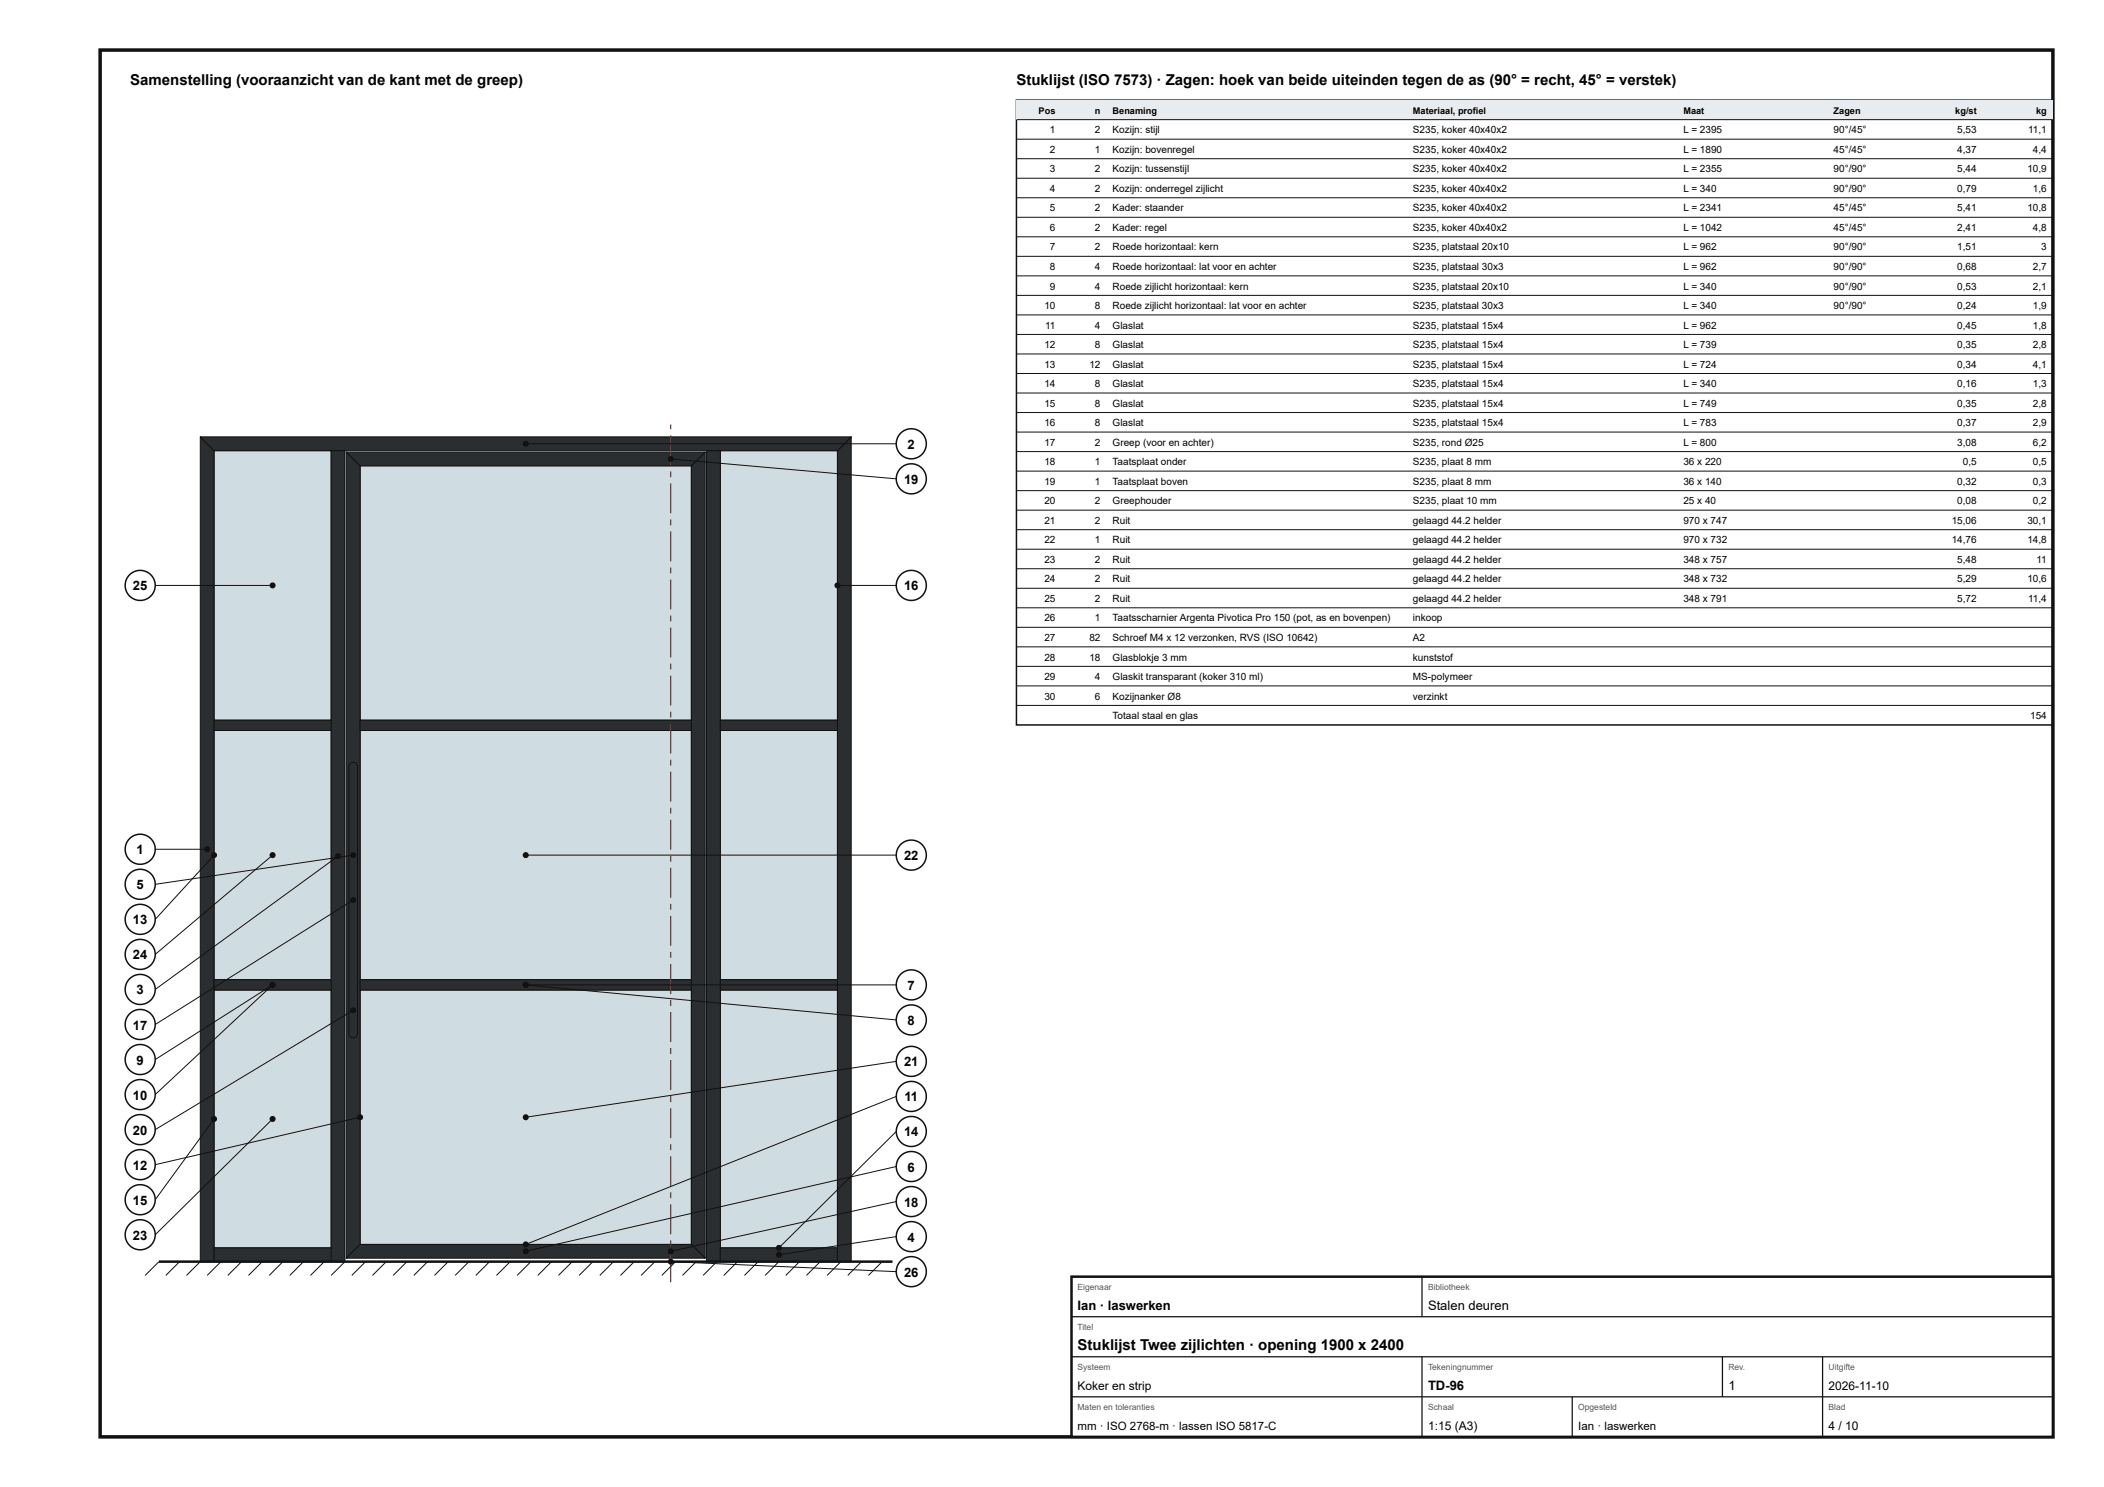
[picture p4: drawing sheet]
<svg xmlns="http://www.w3.org/2000/svg" width="420mm" height="297mm" viewBox="0 0 420 297" stroke-linecap="round" stroke-linejoin="round" font-family="sans-serif">
<path d="M20 10h390v277h-390z" fill="none" stroke="#111" stroke-width=".7" stroke-linecap="butt"/>
<path d="M71.9 197.7h66.2v50.9h-66.2z" fill="#cfdde3"/>
<path d="M71.9 197.7h66.2v50.9h-66.2z" fill="none" stroke="#111" stroke-width=".2"/>
<path d="M71.9 145.9h66.2v49.8h-66.2z" fill="#cfdde3"/>
<path d="M71.9 145.9h66.2v49.8h-66.2z" fill="none" stroke="#111" stroke-width=".2"/>
<path d="M71.9 93h66.2v50.8h-66.2z" fill="#cfdde3"/>
<path d="M71.9 93h66.2v50.8h-66.2z" fill="none" stroke="#111" stroke-width=".2"/>
<path d="M42.7 197.7h23.4v51.5h-23.4z" fill="#cfdde3"/>
<path d="M42.7 197.7h23.4v51.5h-23.4z" fill="none" stroke="#111" stroke-width=".2"/>
<path d="M42.7 145.9h23.4v49.8h-23.4z" fill="#cfdde3"/>
<path d="M42.7 145.9h23.4v49.8h-23.4z" fill="none" stroke="#111" stroke-width=".2"/>
<path d="M42.7 90h23.4v53.8h-23.4z" fill="#cfdde3"/>
<path d="M42.7 90h23.4v53.8h-23.4z" fill="none" stroke="#111" stroke-width=".2"/>
<path d="M143.9 197.7h23.3v51.5h-23.3z" fill="#cfdde3"/>
<path d="M143.9 197.7h23.3v51.5h-23.3z" fill="none" stroke="#111" stroke-width=".2"/>
<path d="M143.9 145.9h23.3v49.8h-23.3z" fill="#cfdde3"/>
<path d="M143.9 145.9h23.3v49.8h-23.3z" fill="none" stroke="#111" stroke-width=".2"/>
<path d="M143.9 90h23.3v53.8h-23.3z" fill="#cfdde3"/>
<path d="M143.9 90h23.3v53.8h-23.3z" fill="none" stroke="#111" stroke-width=".2"/>
<path d="M40 87.3l2.7 2.7v162h-2.7z" fill="#2b2e31"/>
<path d="M40 87.3l2.7 2.7v162h-2.7z" fill="none" stroke="#111" stroke-width=".2"/>
<path d="M170 87.3v164.7h-2.8v-162z" fill="#2b2e31"/>
<path d="M170 87.3v164.7h-2.8v-162z" fill="none" stroke="#111" stroke-width=".2"/>
<path d="M40 87.3h130l-2.8 2.7h-124.5z" fill="#2b2e31"/>
<path d="M40 87.3h130l-2.8 2.7h-124.5z" fill="none" stroke="#111" stroke-width=".2"/>
<path d="M66.1 90h2.8v162h-2.8z" fill="#2b2e31"/>
<path d="M66.1 90h2.8v162h-2.8z" fill="none" stroke="#111" stroke-width=".2"/>
<path d="M42.7 249.2h23.4v2.8h-23.4z" fill="#2b2e31"/>
<path d="M42.7 249.2h23.4v2.8h-23.4z" fill="none" stroke="#111" stroke-width=".2"/>
<path d="M141.1 90h2.8v162h-2.8z" fill="#2b2e31"/>
<path d="M141.1 90h2.8v162h-2.8z" fill="none" stroke="#111" stroke-width=".2"/>
<path d="M143.9 249.2h23.3v2.8h-23.3z" fill="#2b2e31"/>
<path d="M143.9 249.2h23.3v2.8h-23.3z" fill="none" stroke="#111" stroke-width=".2"/>
<path d="M69.2 90.3l2.7 2.7v155.6l-2.7 2.7z" fill="#2b2e31"/>
<path d="M69.2 90.3l2.7 2.7v155.6l-2.7 2.7z" fill="none" stroke="#111" stroke-width=".2"/>
<path d="M138.1 93l2.7-2.7v161l-2.7-2.7z" fill="#2b2e31"/>
<path d="M138.1 93l2.7-2.7v161l-2.7-2.7z" fill="none" stroke="#111" stroke-width=".2"/>
<path d="M69.2 251.3l2.7-2.7h66.2l2.7 2.7z" fill="#2b2e31"/>
<path d="M69.2 251.3l2.7-2.7h66.2l2.7 2.7z" fill="none" stroke="#111" stroke-width=".2"/>
<path d="M69.2 90.3h71.6l-2.7 2.7h-66.2z" fill="#2b2e31"/>
<path d="M69.2 90.3h71.6l-2.7 2.7h-66.2z" fill="none" stroke="#111" stroke-width=".2"/>
<path d="M71.9 195.7h66.2v2h-66.2z" fill="#2b2e31"/>
<path d="M71.9 195.7h66.2v2h-66.2z" fill="none" stroke="#111" stroke-width=".2"/>
<path d="M71.9 143.8h66.2v2.1h-66.2z" fill="#2b2e31"/>
<path d="M71.9 143.8h66.2v2.1h-66.2z" fill="none" stroke="#111" stroke-width=".2"/>
<path d="M42.7 195.7h23.4v2h-23.4z" fill="#2b2e31"/>
<path d="M42.7 195.7h23.4v2h-23.4z" fill="none" stroke="#111" stroke-width=".2"/>
<path d="M42.7 143.8h23.4v2.1h-23.4z" fill="#2b2e31"/>
<path d="M42.7 143.8h23.4v2.1h-23.4z" fill="none" stroke="#111" stroke-width=".2"/>
<path d="M143.9 195.7h23.3v2h-23.3z" fill="#2b2e31"/>
<path d="M143.9 195.7h23.3v2h-23.3z" fill="none" stroke="#111" stroke-width=".2"/>
<path d="M143.9 143.8h23.3v2.1h-23.3z" fill="#2b2e31"/>
<path d="M143.9 143.8h23.3v2.1h-23.3z" fill="none" stroke="#111" stroke-width=".2"/>
<path d="M133.9 250.1h.2v6h-.2zM133.9 247.7h.2v1.2h-.2zM133.9 240.5h.2v6h-.2zM133.9 238.1h.2v1.2h-.2zM133.9 230.9h.2v6h-.2zM133.9 228.5h.2v1.2h-.2zM133.9 221.3h.2v6h-.2zM133.9 218.9h.2v1.2h-.2zM133.9 211.7h.2v6h-.2zM133.9 209.3h.2v1.2h-.2zM133.9 202.1h.2v6h-.2zM133.9 199.7h.2v1.2h-.2zM133.9 192.5h.2v6h-.2zM133.9 190.1h.2v1.2h-.2zM133.9 182.9h.2v6h-.2zM133.9 180.5h.2v1.2h-.2zM133.9 173.3h.2v6h-.2zM133.9 170.9h.2v1.2h-.2zM133.9 163.7h.2v6h-.2zM133.9 161.3h.2v1.2h-.2zM133.9 154.1h.2v6h-.2zM133.9 151.7h.2v1.2h-.2zM133.9 144.5h.2v6h-.2zM133.9 142.1h.2v1.2h-.2zM133.9 134.9h.2v6h-.2zM133.9 132.5h.2v1.2h-.2zM133.9 125.3h.2v6h-.2zM133.9 122.9h.2v1.2h-.2zM133.9 115.7h.2v6h-.2zM133.9 113.3h.2v1.2h-.2zM133.9 106.1h.2v6h-.2zM133.9 103.7h.2v1.2h-.2zM133.9 96.5h.2v6h-.2zM133.9 94.1h.2v1.2h-.2zM133.9 86.9h.2v6h-.2zM133.9 84.8h.2v.9h-.2z" fill="#b00"/>
<path d="M69.9 152.5a.87 .87 0 0 1 1-.2 .87 .87 0 0 1 .5 .8v53.4a.86 .86 0 0 1-.9 .8 .86 .86 0 0 1-.8-.8v-53.4z" fill="#2b2e31"/>
<g fill="none" stroke="#111" stroke-width=".2">
<path d="M69.9 152.5a.87 .87 0 0 1 1-.2 .87 .87 0 0 1 .5 .8v53.4a.86 .86 0 0 1-.9 .8 .86 .86 0 0 1-.8-.8v-53.4zM31.7 252l-2.7 2.7M35.9 252l-2.8 2.7M40 252l-2.8 2.7M44.1 252l-2.7 2.7M48.2 252l-2.7 2.7M52.4 252l-2.8 2.7M56.5 252l-2.7 2.7M60.6 252l-2.7 2.7M64.8 252l-2.8 2.7M68.9 252l-2.8 2.7M73 252l-2.7 2.7"/>
<path d="M77.1 252l-2.7 2.7M81.3 252l-2.8 2.7M85.4 252l-2.8 2.7M89.5 252l-2.7 2.7M93.6 252l-2.7 2.7M97.8 252l-2.8 2.7M101.9 252l-2.8 2.7M106 252l-2.7 2.7M110.2 252l-2.8 2.7M114.3 252l-2.8 2.7M118.4 252l-2.7 2.7M122.5 252l-2.7 2.7"/>
<path d="M126.7 252l-2.8 2.7M130.8 252l-2.8 2.7M134.9 252l-2.7 2.7M139 252l-2.7 2.7M143.2 252l-2.8 2.7M147.3 252l-2.8 2.7M151.4 252l-2.7 2.7M155.6 252l-2.8 2.7M159.7 252l-2.8 2.7M163.8 252l-2.7 2.7M167.9 252l-2.7 2.7M172.1 252l-2.8 2.7"/>
<path d="M176.2 252l-2.8 2.7"/>
</g>
<path d="M31.7 252h146.5" fill="none" stroke="#111" stroke-width=".5"/>
<circle cx="54.4" cy="116.9" r=".6" fill="#111"/>
<path d="M31 116.9h23.4" fill="none" stroke="#111" stroke-width=".2"/>
<circle cx="28" cy="116.9" r="3" fill="#fff"/>
<circle cx="28" cy="116.9" r="3" fill="none" stroke="#111" stroke-width=".3"/>
<circle cx="41.4" cy="169.6" r=".6" fill="#111"/>
<path d="M31 169.6h10.4" fill="none" stroke="#111" stroke-width=".2"/>
<circle cx="28" cy="169.6" r="3" fill="#fff"/>
<circle cx="28" cy="169.6" r="3" fill="none" stroke="#111" stroke-width=".3"/>
<circle cx="70.5" cy="170.8" r=".6" fill="#111"/>
<path d="M70.5 170.8l-39.5 5.8" fill="none" stroke="#111" stroke-width=".2"/>
<circle cx="28" cy="176.6" r="3" fill="#fff"/>
<circle cx="28" cy="176.6" r="3" fill="none" stroke="#111" stroke-width=".3"/>
<circle cx="42.7" cy="170.8" r=".6" fill="#111"/>
<path d="M42.8 170.8l-11.8 12.8" fill="none" stroke="#111" stroke-width=".2"/>
<circle cx="28" cy="183.6" r="3" fill="#fff"/>
<circle cx="28" cy="183.6" r="3" fill="none" stroke="#111" stroke-width=".3"/>
<circle cx="54.4" cy="170.8" r=".6" fill="#111"/>
<path d="M54.4 170.8l-23.4 19.8" fill="none" stroke="#111" stroke-width=".2"/>
<circle cx="28" cy="190.6" r="3" fill="#fff"/>
<circle cx="28" cy="190.6" r="3" fill="none" stroke="#111" stroke-width=".3"/>
<circle cx="67.5" cy="171" r=".6" fill="#111"/>
<path d="M67.5 171l-36.5 26.6" fill="none" stroke="#111" stroke-width=".2"/>
<circle cx="28" cy="197.6" r="3" fill="#fff"/>
<circle cx="28" cy="197.6" r="3" fill="none" stroke="#111" stroke-width=".3"/>
<circle cx="70.5" cy="179.8" r=".6" fill="#111"/>
<path d="M70.5 179.8l-39.5 24.8" fill="none" stroke="#111" stroke-width=".2"/>
<circle cx="28" cy="204.6" r="3" fill="#fff"/>
<circle cx="28" cy="204.6" r="3" fill="none" stroke="#111" stroke-width=".3"/>
<circle cx="54.4" cy="196.7" r=".6" fill="#111"/>
<path d="M54.4 196.7l-23.4 14.9" fill="none" stroke="#111" stroke-width=".2"/>
<circle cx="28" cy="211.6" r="3" fill="#fff"/>
<circle cx="28" cy="211.6" r="3" fill="none" stroke="#111" stroke-width=".3"/>
<circle cx="54.4" cy="196.7" r=".6" fill="#111"/>
<path d="M54.4 196.7l-23.4 21.9" fill="none" stroke="#111" stroke-width=".2"/>
<circle cx="28" cy="218.6" r="3" fill="#fff"/>
<circle cx="28" cy="218.6" r="3" fill="none" stroke="#111" stroke-width=".3"/>
<circle cx="70.5" cy="201.8" r=".6" fill="#111"/>
<path d="M70.5 201.8l-39.5 23.8" fill="none" stroke="#111" stroke-width=".2"/>
<circle cx="28" cy="225.6" r="3" fill="#fff"/>
<circle cx="28" cy="225.6" r="3" fill="none" stroke="#111" stroke-width=".3"/>
<circle cx="71.9" cy="223.2" r=".6" fill="#111"/>
<path d="M71.9 223.2l-40.9 9.4" fill="none" stroke="#111" stroke-width=".2"/>
<circle cx="28" cy="232.6" r="3" fill="#fff"/>
<circle cx="28" cy="232.6" r="3" fill="none" stroke="#111" stroke-width=".3"/>
<circle cx="42.7" cy="223.5" r=".6" fill="#111"/>
<path d="M42.8 223.5l-11.8 16.1" fill="none" stroke="#111" stroke-width=".2"/>
<circle cx="28" cy="239.6" r="3" fill="#fff"/>
<circle cx="28" cy="239.6" r="3" fill="none" stroke="#111" stroke-width=".3"/>
<circle cx="54.4" cy="223.5" r=".6" fill="#111"/>
<path d="M54.4 223.5l-23.4 23.1" fill="none" stroke="#111" stroke-width=".2"/>
<circle cx="28" cy="246.6" r="3" fill="#fff"/>
<circle cx="28" cy="246.6" r="3" fill="none" stroke="#111" stroke-width=".3"/>
<circle cx="105" cy="88.6" r=".6" fill="#111"/>
<path d="M105 88.6h74" fill="none" stroke="#111" stroke-width=".2"/>
<circle cx="182" cy="88.6" r="3" fill="#fff"/>
<circle cx="182" cy="88.6" r="3" fill="none" stroke="#111" stroke-width=".3"/>
<circle cx="134" cy="91.7" r=".6" fill="#111"/>
<path d="M134 91.7l45 3.9" fill="none" stroke="#111" stroke-width=".2"/>
<circle cx="182" cy="95.6" r="3" fill="#fff"/>
<circle cx="182" cy="95.6" r="3" fill="none" stroke="#111" stroke-width=".3"/>
<circle cx="167.2" cy="116.9" r=".6" fill="#111"/>
<path d="M167.2 116.9h11.8" fill="none" stroke="#111" stroke-width=".2"/>
<circle cx="182" cy="116.9" r="3" fill="#fff"/>
<circle cx="182" cy="116.9" r="3" fill="none" stroke="#111" stroke-width=".3"/>
<circle cx="105" cy="170.8" r=".6" fill="#111"/>
<path d="M105 170.8h74" fill="none" stroke="#111" stroke-width=".2"/>
<circle cx="182" cy="170.8" r="3" fill="#fff"/>
<circle cx="182" cy="170.8" r="3" fill="none" stroke="#111" stroke-width=".3"/>
<circle cx="105" cy="196.7" r=".6" fill="#111"/>
<path d="M105 196.7h74" fill="none" stroke="#111" stroke-width=".2"/>
<circle cx="182" cy="196.7" r="3" fill="#fff"/>
<circle cx="182" cy="196.7" r="3" fill="none" stroke="#111" stroke-width=".3"/>
<circle cx="105" cy="196.7" r=".6" fill="#111"/>
<path d="M105 196.7l74 7" fill="none" stroke="#111" stroke-width=".2"/>
<circle cx="182" cy="203.7" r="3" fill="#fff"/>
<circle cx="182" cy="203.7" r="3" fill="none" stroke="#111" stroke-width=".3"/>
<circle cx="105" cy="223.2" r=".6" fill="#111"/>
<path d="M179 212l-74 11.2" fill="none" stroke="#111" stroke-width=".2"/>
<circle cx="182" cy="212" r="3" fill="#fff"/>
<circle cx="182" cy="212" r="3" fill="none" stroke="#111" stroke-width=".3"/>
<circle cx="105" cy="248.6" r=".6" fill="#111"/>
<path d="M179 219l-74 29.6" fill="none" stroke="#111" stroke-width=".2"/>
<circle cx="182" cy="219" r="3" fill="#fff"/>
<circle cx="182" cy="219" r="3" fill="none" stroke="#111" stroke-width=".3"/>
<circle cx="155.6" cy="249.2" r=".6" fill="#111"/>
<path d="M179 226l-23.4 23.2" fill="none" stroke="#111" stroke-width=".2"/>
<circle cx="182" cy="226" r="3" fill="#fff"/>
<circle cx="182" cy="226" r="3" fill="none" stroke="#111" stroke-width=".3"/>
<circle cx="105" cy="249.9" r=".6" fill="#111"/>
<path d="M179 233l-74 16.9" fill="none" stroke="#111" stroke-width=".2"/>
<circle cx="182" cy="233" r="3" fill="#fff"/>
<circle cx="182" cy="233" r="3" fill="none" stroke="#111" stroke-width=".3"/>
<circle cx="134" cy="249.9" r=".6" fill="#111"/>
<path d="M179 240l-45 9.9" fill="none" stroke="#111" stroke-width=".2"/>
<circle cx="182" cy="240" r="3" fill="#fff"/>
<circle cx="182" cy="240" r="3" fill="none" stroke="#111" stroke-width=".3"/>
<circle cx="155.6" cy="250.6" r=".6" fill="#111"/>
<path d="M179 247l-23.4 3.6" fill="none" stroke="#111" stroke-width=".2"/>
<circle cx="182" cy="247" r="3" fill="#fff"/>
<circle cx="182" cy="247" r="3" fill="none" stroke="#111" stroke-width=".3"/>
<circle cx="134" cy="252" r=".6" fill="#111"/>
<path d="M134 252l45 2" fill="none" stroke="#111" stroke-width=".2"/>
<circle cx="182" cy="254" r="3" fill="#fff"/>
<g fill="none" stroke="#111" stroke-width=".3">
<path d="M203 20h207v124.8h-207z"/>
<circle cx="182" cy="254" r="3"/>
</g>
<path d="M203 20h207v3.9h-207z" fill="#e9ecee"/>
<g fill="none" stroke="#111" stroke-width=".2">
<path d="M203 23.9h207M203 27.8h207M203 31.7h207M203 35.6h207M203 39.5h207M203 43.4h207M203 47.3h207M203 51.2h207M203 55.1h207M203 59h207M203 62.9h207M203 66.8h207"/>
<path d="M203 70.7h207M203 74.6h207M203 78.5h207M203 82.4h207M203 86.3h207M203 90.2h207M203 94.1h207M203 98h207M203 101.9h207M203 105.8h207M203 109.7h207M203 113.6h207"/>
<path d="M203 117.5h207M203 121.4h207M203 125.3h207M203 129.2h207M203 133.1h207M203 137h207M203 140.9h207"/>
</g>
<path d="M214 255h196v32h-196z" fill="#fff"/>
<path d="M214 255h196v32h-196z" fill="none" stroke="#111" stroke-width=".5"/>
<path d="M284 255v8M214 263h196M214 271h196M214 279h196M284 271v16M314 279v8M344 271v8M364 271v16" fill="none" stroke="#111" stroke-width=".25"/>
<g font-size="3">
<text x="26" y="17">Samenstelling (vooraanzicht van de kant met de greep)</text>
<text x="203" y="17">Stuklijst (ISO 7573) · Zagen: hoek van beide uiteinden tegen de as (90° = recht, 45° = verstek)</text>
<text x="215.2" y="269.6">Stuklijst Twee zijlichten · opening 1900 x 2400</text>
</g>
<g font-size="2.6">
<text x="181.3" y="89.6">2</text>
<text x="180.5" y="96.6">19</text>
<text x="26.5" y="117.9">25</text>
<text x="180.5" y="117.9">16</text>
<text x="27.3" y="170.6">1</text>
<text x="180.5" y="171.8">22</text>
<text x="27.3" y="177.6">5</text>
<text x="26.5" y="184.6">13</text>
<text x="26.5" y="191.6">24</text>
<text x="181.3" y="197.7">7</text>
<text x="27.3" y="198.6">3</text>
<text x="26.5" y="205.6">17</text>
<text x="181.3" y="204.7">8</text>
<text x="27.3" y="212.6">9</text>
<text x="180.5" y="213">21</text>
<text x="26.5" y="219.6">10</text>
<text x="180.6" y="220">11</text>
<text x="26.5" y="226.6">20</text>
<text x="180.5" y="227">14</text>
<text x="26.5" y="233.6">12</text>
<text x="181.3" y="234">6</text>
<text x="26.5" y="240.6">15</text>
<text x="180.5" y="241">18</text>
<text x="26.5" y="247.6">23</text>
<text x="181.3" y="248">4</text>
<text x="180.5" y="255">26</text>
<text x="215.2" y="261.6">Ian · laswerken</text>
<text x="285.2" y="261.6">Stalen deuren</text>
<text x="285.2" y="277.6">TD-96</text>
<text x="345.2" y="277.6">1</text>
</g>
<g font-size="2.4">
<text x="215.2" y="277.6">Koker en strip</text>
<text x="365.2" y="277.6">2026-11-10</text>
<text x="285.2" y="285.6">1:15 (A3)</text>
<text x="365.2" y="285.6">4 / 10</text>
</g>
<g font-size="2.3">
<text x="215.2" y="285.6">mm · ISO 2768-m · lassen ISO 5817-C</text>
<text x="315.2" y="285.6">Ian · laswerken</text>
</g>
<g font-size="2">
<text x="209.7" y="26.6">1</text>
<text x="218.7" y="26.6">2</text>
<text x="222.2" y="26.6">Kozijn: stijl</text>
<text x="282.2" y="26.6">S235, koker 40x40x2</text>
<text x="336.2" y="26.6">L = 2395</text>
<text x="366.2" y="26.6">90°/45°</text>
<text x="390.9" y="26.6">5,53</text>
<text x="405.1" y="26.6">11,1</text>
<text x="209.7" y="30.5">2</text>
<text x="209.7" y="34.4">3</text>
<text x="218.7" y="30.5">1</text>
<text x="218.7" y="34.4">2</text>
<text x="222.2" y="30.5">Kozijn: bovenregel</text>
<text x="222.2" y="34.4">Kozijn: tussenstijl</text>
<text x="282.2" y="30.5">S235, koker 40x40x2</text>
<text x="282.2" y="34.4">S235, koker 40x40x2</text>
<text x="336.2" y="30.5">L = 1890</text>
<text x="336.2" y="34.4">L = 2355</text>
<text x="366.2" y="30.5">45°/45°</text>
<text x="366.2" y="34.4">90°/90°</text>
<text x="390.9" y="30.5">4,37</text>
<text x="390.9" y="34.4">5,44</text>
<text x="404.9" y="34.4">10,9</text>
<text x="406" y="30.5">4,4</text>
<text x="209.7" y="38.3">4</text>
<text x="218.7" y="38.3">2</text>
<text x="222.2" y="38.3">Kozijn: onderregel zijlicht</text>
<text x="282.2" y="38.3">S235, koker 40x40x2</text>
<text x="336.2" y="38.3">L = 340</text>
<text x="366.2" y="38.3">90°/90°</text>
<text x="390.9" y="38.3">0,79</text>
<text x="406" y="38.3">1,6</text>
<text x="209.7" y="42.2">5</text>
<text x="209.7" y="46.1">6</text>
<text x="218.7" y="42.2">2</text>
<text x="218.7" y="46.1">2</text>
<text x="222.2" y="42.2">Kader: staander</text>
<text x="222.2" y="46.1">Kader: regel</text>
<text x="282.2" y="42.2">S235, koker 40x40x2</text>
<text x="282.2" y="46.1">S235, koker 40x40x2</text>
<text x="336.2" y="42.2">L = 2341</text>
<text x="336.2" y="46.1">L = 1042</text>
<text x="366.2" y="42.2">45°/45°</text>
<text x="366.2" y="46.1">45°/45°</text>
<text x="390.9" y="42.2">5,41</text>
<text x="390.9" y="46.1">2,41</text>
<text x="404.9" y="42.2">10,8</text>
<text x="406" y="46.1">4,8</text>
<text x="209.7" y="50">7</text>
<text x="209.7" y="53.9">8</text>
<text x="218.7" y="50">2</text>
<text x="218.7" y="53.9">4</text>
<text x="222.2" y="50">Roede horizontaal: kern</text>
<text x="222.2" y="53.9">Roede horizontaal: lat voor en achter</text>
<text x="282.2" y="50">S235, platstaal 20x10</text>
<text x="282.2" y="53.9">S235, platstaal 30x3</text>
<text x="336.2" y="50">L = 962</text>
<text x="336.2" y="53.9">L = 962</text>
<text x="366.2" y="50">90°/90°</text>
<text x="366.2" y="53.9">90°/90°</text>
<text x="390.9" y="50">1,51</text>
<text x="390.9" y="53.9">0,68</text>
<text x="406" y="53.9">2,7</text>
<text x="407.7" y="50">3</text>
<text x="209.7" y="57.8">9</text>
<text x="218.7" y="57.8">4</text>
<text x="222.2" y="57.8">Roede zijlicht horizontaal: kern</text>
<text x="282.2" y="57.8">S235, platstaal 20x10</text>
<text x="336.2" y="57.8">L = 340</text>
<text x="366.2" y="57.8">90°/90°</text>
<text x="390.9" y="57.8">0,53</text>
<text x="406" y="57.8">2,1</text>
<text x="208.6" y="61.7">10</text>
<text x="208.7" y="65.6">11</text>
<text x="218.7" y="61.7">8</text>
<text x="218.7" y="65.6">4</text>
<text x="222.2" y="61.7">Roede zijlicht horizontaal: lat voor en achter</text>
<text x="222.2" y="65.6">Glaslat</text>
<text x="282.2" y="61.7">S235, platstaal 30x3</text>
<text x="282.2" y="65.6">S235, platstaal 15x4</text>
<text x="336.2" y="61.7">L = 340</text>
<text x="336.2" y="65.6">L = 962</text>
<text x="366.2" y="61.7">90°/90°</text>
<text x="390.9" y="61.7">0,24</text>
<text x="390.9" y="65.6">0,45</text>
<text x="406" y="61.7">1,9</text>
<text x="406" y="65.6">1,8</text>
<text x="208.6" y="69.5">12</text>
<text x="218.7" y="69.5">8</text>
<text x="222.2" y="69.5">Glaslat</text>
<text x="282.2" y="69.5">S235, platstaal 15x4</text>
<text x="336.2" y="69.5">L = 739</text>
<text x="390.9" y="69.5">0,35</text>
<text x="406" y="69.5">2,8</text>
<text x="208.6" y="73.4">13</text>
<text x="208.6" y="77.3">14</text>
<text x="217.6" y="73.4">12</text>
<text x="218.7" y="77.3">8</text>
<text x="222.2" y="73.4">Glaslat</text>
<text x="222.2" y="77.3">Glaslat</text>
<text x="282.2" y="73.4">S235, platstaal 15x4</text>
<text x="282.2" y="77.3">S235, platstaal 15x4</text>
<text x="336.2" y="73.4">L = 724</text>
<text x="336.2" y="77.3">L = 340</text>
<text x="390.9" y="73.4">0,34</text>
<text x="390.9" y="77.3">0,16</text>
<text x="406" y="73.4">4,1</text>
<text x="406" y="77.3">1,3</text>
<text x="208.6" y="81.2">15</text>
<text x="218.7" y="81.2">8</text>
<text x="222.2" y="81.2">Glaslat</text>
<text x="282.2" y="81.2">S235, platstaal 15x4</text>
<text x="336.2" y="81.2">L = 749</text>
<text x="390.9" y="81.2">0,35</text>
<text x="406" y="81.2">2,8</text>
<text x="208.6" y="85.1">16</text>
<text x="208.6" y="89">17</text>
<text x="218.7" y="85.1">8</text>
<text x="218.7" y="89">2</text>
<text x="222.2" y="85.1">Glaslat</text>
<text x="222.2" y="89">Greep (voor en achter)</text>
<text x="282.2" y="85.1">S235, platstaal 15x4</text>
<text x="282.2" y="89">S235, rond Ø25</text>
<text x="336.2" y="85.1">L = 783</text>
<text x="336.2" y="89">L = 800</text>
<text x="390.9" y="85.1">0,37</text>
<text x="390.9" y="89">3,08</text>
<text x="406" y="85.1">2,9</text>
<text x="406" y="89">6,2</text>
<text x="208.6" y="92.9">18</text>
<text x="218.7" y="92.9">1</text>
<text x="222.2" y="92.9">Taatsplaat onder</text>
<text x="282.2" y="92.9">S235, plaat 8 mm</text>
<text x="336.2" y="92.9">36 x 220</text>
<text x="392" y="92.9">0,5</text>
<text x="406" y="92.9">0,5</text>
<text x="208.6" y="96.8">19</text>
<text x="208.6" y="100.7">20</text>
<text x="218.7" y="96.8">1</text>
<text x="218.7" y="100.7">2</text>
<text x="222.2" y="96.8">Taatsplaat boven</text>
<text x="222.2" y="100.7">Greephouder</text>
<text x="282.2" y="96.8">S235, plaat 8 mm</text>
<text x="282.2" y="100.7">S235, plaat 10 mm</text>
<text x="336.2" y="96.8">36 x 140</text>
<text x="336.2" y="100.7">25 x 40</text>
<text x="390.9" y="96.8">0,32</text>
<text x="390.9" y="100.7">0,08</text>
<text x="406" y="96.8">0,3</text>
<text x="406" y="100.7">0,2</text>
<text x="208.6" y="104.6">21</text>
<text x="218.7" y="104.6">2</text>
<text x="222.2" y="104.6">Ruit</text>
<text x="282.2" y="104.6">gelaagd 44.2 helder</text>
<text x="336.2" y="104.6">970 x 747</text>
<text x="389.8" y="104.6">15,06</text>
<text x="404.9" y="104.6">30,1</text>
<text x="208.6" y="108.5">22</text>
<text x="208.6" y="112.4">23</text>
<text x="218.7" y="108.5">1</text>
<text x="218.7" y="112.4">2</text>
<text x="222.2" y="108.5">Ruit</text>
<text x="222.2" y="112.4">Ruit</text>
<text x="282.2" y="108.5">gelaagd 44.2 helder</text>
<text x="282.2" y="112.4">gelaagd 44.2 helder</text>
<text x="336.2" y="108.5">970 x 732</text>
<text x="336.2" y="112.4">348 x 757</text>
<text x="389.8" y="108.5">14,76</text>
<text x="390.9" y="112.4">5,48</text>
<text x="404.9" y="108.5">14,8</text>
<text x="406.7" y="112.4">11</text>
<text x="208.6" y="116.3">24</text>
<text x="218.7" y="116.3">2</text>
<text x="222.2" y="116.3">Ruit</text>
<text x="282.2" y="116.3">gelaagd 44.2 helder</text>
<text x="336.2" y="116.3">348 x 732</text>
<text x="390.9" y="116.3">5,29</text>
<text x="404.9" y="116.3">10,6</text>
<text x="208.6" y="120.2">25</text>
<text x="208.6" y="124.1">26</text>
<text x="218.7" y="120.2">2</text>
<text x="218.7" y="124.1">1</text>
<text x="222.2" y="120.2">Ruit</text>
<text x="222.2" y="124.1">Taatsscharnier Argenta Pivotica Pro 150 (pot, as en bovenpen)</text>
<text x="282.2" y="120.2">gelaagd 44.2 helder</text>
<text x="282.2" y="124.1">inkoop</text>
<text x="336.2" y="120.2">348 x 791</text>
<text x="390.9" y="120.2">5,72</text>
<text x="405.1" y="120.2">11,4</text>
<text x="208.6" y="128">27</text>
<text x="208.6" y="131.9">28</text>
<text x="217.6" y="128">82</text>
<text x="217.6" y="131.9">18</text>
<text x="222.2" y="128">Schroef M4 x 12 verzonken, RVS (ISO 10642)</text>
<text x="222.2" y="131.9">Glasblokje 3 mm</text>
<text x="282.2" y="128">A2</text>
<text x="282.2" y="131.9">kunststof</text>
<text x="208.6" y="135.8">29</text>
<text x="218.7" y="135.8">4</text>
<text x="222.2" y="135.8">Glaskit transparant (koker 310 ml)</text>
<text x="282.2" y="135.8">MS-polymeer</text>
<text x="208.6" y="139.7">30</text>
<text x="218.7" y="139.7">6</text>
<text x="222.2" y="139.7">Kozijnanker Ø8</text>
<text x="222.2" y="143.6">Totaal staal en glas</text>
<text x="282.2" y="139.7">verzinkt</text>
<text x="405.5" y="143.6">154</text>
</g>
<g font-size="1.8">
<text x="207.4" y="22.7">Pos</text>
<text x="218.7" y="22.7">n</text>
<text x="222.2" y="22.7">Benaming</text>
<text x="282.2" y="22.7">Materiaal, profiel</text>
<text x="336.2" y="22.7">Maat</text>
<text x="366.2" y="22.7">Zagen</text>
<text x="390.5" y="22.7">kg/st</text>
<text x="406.6" y="22.7">kg</text>
</g>
<g font-size="1.7" fill="#555">
<text x="215.2" y="257.6">Eigenaar</text>
<text x="285.2" y="257.6">Bibliotheek</text>
<text x="215.2" y="265.6">Titel</text>
<text x="215.2" y="273.6">Systeem</text>
<text x="285.2" y="273.6">Tekeningnummer</text>
<text x="345.2" y="273.6">Rev.</text>
<text x="365.2" y="273.6">Uitgifte</text>
<text x="215.2" y="281.6">Maten en toleranties</text>
<text x="285.2" y="281.6">Schaal</text>
<text x="315.2" y="281.6">Opgesteld</text>
<text x="365.2" y="281.6">Blad</text>
</g>
</svg>
